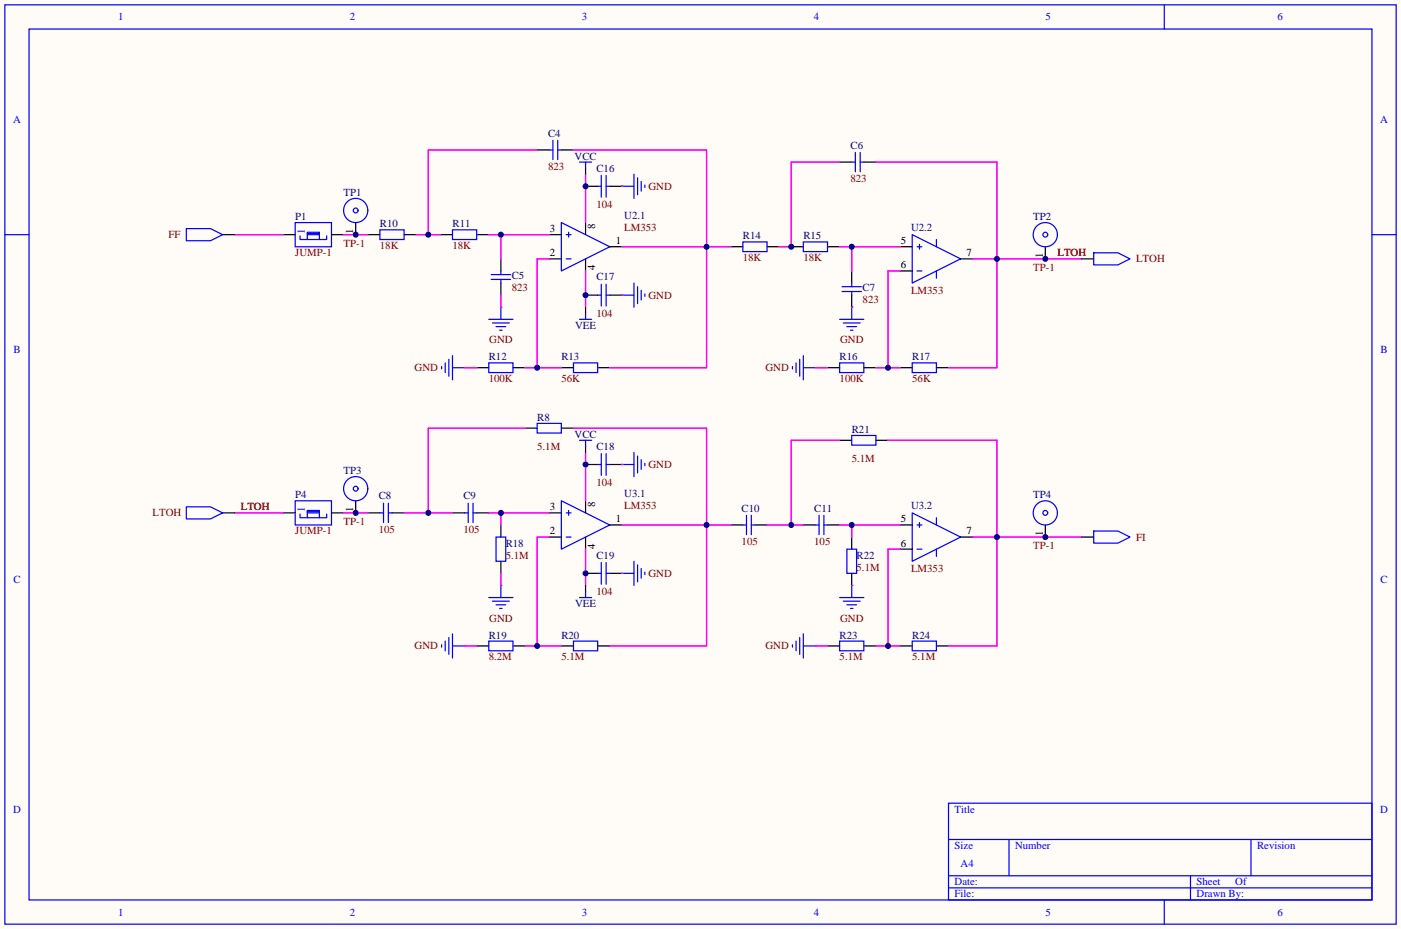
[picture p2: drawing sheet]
<svg xmlns="http://www.w3.org/2000/svg" width="294mm" height="195mm" viewBox="0 0 294 195" stroke-linecap="round" stroke-linejoin="round" font-family="sans-serif">
<path d="M0 0h294.1v195.1h-294.1z" fill="#fffcf7"/>
<g fill="none" stroke="#000" stroke-width=".25">
<path d="M112.8 31.5h2.5M117.9 31.5h2.5M122.9 35.3v1.3M122.9 39.1h2.6M128 39.1h2.6M130.6 39.1h.1M176.3 34h2.5M181.4 34h2.5M46.7 49.3h2.6M59.4 49.3h2.6M69.6 49.3h2.5M74.7 46.7v2.6"/>
<path d="M77.2 49.3h2.6M84.8 49.3h2.6M92.5 49.3h2.5M100.1 49.3h2.5M105.2 54.4v2.5M105.2 59.4v2.6M115.3 49.3h2.6M115.3 54.4h2.6M122.9 46.7v2.6M122.9 54.4v2.5M128 51.8h2.6M153.4 51.8h2.6"/>
<path d="M161 51.8h2.6M166.1 51.8h2.6M173.7 51.8h2.6M178.8 56.9v2.5M189 56.9h2.5M189 51.8h2.5M201.7 54.4h2.5M219.5 51.8v2.6M227.1 54.4h2.5M97.5 77.2h.1M100.1 77.2h2.5M105.2 64.5h.1"/>
<path d="M107.7 77.2h2.5M117.9 77.2h2.5M122.9 64.5v1.3M122.9 62h2.6M125.5 77.2h2.5M128 62h2.6M130.6 62h.1M171.2 77.2h.1M173.7 77.2h2.6M178.8 64.5h.1M178.8 62v2.5M181.4 77.2h2.5"/>
<path d="M189 77.2h2.5M196.6 77.2h2.5M110.2 89.9h2.6M117.9 89.9h2.5M122.9 93.7v1.3M122.9 97.5h2.6M128 97.5h2.6M130.6 97.5h.1M176.3 92.5h2.5M183.9 92.5h2.5M46.7 107.7h2.6M59.4 107.7h2.6"/>
<path d="M69.6 107.7h2.5M74.7 105.2v2.5M77.2 107.7h2.6M82.3 107.7h2.5M95 107.7h2.5M100.1 107.7h2.5M105.2 110.2v2.6M105.2 117.9v2.5M115.3 112.8h2.6M115.3 107.7h2.6M122.9 105.2v2.5M122.9 112.8v2.5"/>
<path d="M128 110.2h2.6M153.4 110.2h2.6M158.5 110.2h2.5M168.7 110.2h2.5M173.7 110.2h2.6M178.8 112.8v2.5M189 115.3h2.5M189 110.2h2.5M201.7 112.8h2.5M219.5 110.2v2.6M227.1 112.8h2.5M97.5 135.6h.1"/>
<path d="M100.1 135.6h2.5M105.2 122.9h.1M107.7 135.6h2.5M117.9 135.6h2.5M122.9 122.9v1.3M122.9 120.4h2.6M125.5 135.6h2.5M128 120.4h2.6M130.6 120.4h.1M171.2 135.6h.1M173.7 135.6h2.6M178.8 122.9h.1"/>
<path d="M178.8 120.4v2.5M181.4 135.6h2.5M189 135.6h2.5M196.6 135.6h2.5"/>
</g>
<g fill="none" stroke="#00f" stroke-width=".25">
<path d="M1 1h292.1v193.1h-292.1zM6.1 6.1h281.9v182.9h-281.9zM244.4 1v5.1M115.3 31.5h.8M116.1 29.5v4M117.1 29.5v4M117.1 31.5h.8M121.7 34h2.5M122.9 34v1.3M125.5 39.1h.7M126.2 36.8v4.6M127.3 39.1h.7"/>
<path d="M127.3 36.8v4.6M130.6 39.1h2.5M133.1 36.6v5.1M133.9 37.3v3.6M134.6 38.1v2M135.4 38.9v.5M178.8 34h.8M179.6 32v4.1M180.6 32v4.1M180.6 34h.8M1 49.3h5.1M39.1 48h5.1l2.5 1.3-2.5 1.2h-5.1z"/>
<path d="M62 46.7h7.6v5.1h-7.6zM63 49.5v.8h5.6v-.8M64.5 50.3v-1.5h2.6v1.5M64.5 49.3h2.6M64.5 49h2.6M79.8 48.3h5v2h-5zM95 48.3h5.1v2h-5.1zM103.1 58.7h4.1M103.1 57.7h4.1M105.2 56.9v.8M105.2 58.7v.7M117.9 46.7l10.1 5.1-10.1 5.1z"/>
<path d="M118.9 49.3h1M118.9 54.4h1M119.4 48.8v1M126.2 59.7v4.6M127.3 59.7v4.6M133.1 59.4v5.1M156 50.8h5v2h-5zM168.7 50.8h5v2h-5zM178.8 59.4v.8M191.5 49.3l10.2 5.1-10.2 5zM192.5 56.9h1M192.5 51.8h1"/>
<path d="M193 51.3v1M196.6 50.3v1.5M196.6 56.9v1.5M229.6 53.1h5.1l2.5 1.3-2.5 1.2h-5.1zM288 49.3h5.1M92.7 77v.5M93.5 76.2v2M94.2 75.4v3.6M95 77.2h2.5M95 74.7v5.1M102.6 76.2h5.1v2h-5.1zM102.6 67.1h5.1"/>
<path d="M103.4 67.8h3.5M104.1 68.6h2.1M104.9 69.3h.5M105.2 64.5v2.6M120.4 76.2h5.1v2h-5.1zM121.7 67.1h2.5M122.9 65.8v1.3M125.5 62h.7M127.3 62h.7M130.6 62h2.5M133.9 60.2v3.6M134.6 61v2"/>
<path d="M135.4 61.7v.5M166.4 77v.5M167.1 76.2v2M167.9 75.4v3.6M168.7 77.2h2.5M168.7 74.7v5.1M176.3 76.2h5.1v2h-5.1zM176.3 67.1h5.1M176.8 61.2h4M176.8 60.2h4M177 67.8h3.6M177.8 68.6h2"/>
<path d="M178.6 69.3h.5M178.8 61.2v.8M178.8 64.5v2.6M191.5 76.2h5.1v2h-5.1zM112.8 88.9h5.1v2h-5.1zM121.7 92.5h2.5M122.9 92.5v1.2M125.5 97.5h.7M126.2 95.3v4.5M127.3 95.3v4.5M127.3 97.5h.7M130.6 97.5h2.5"/>
<path d="M133.1 95v5.1M133.9 95.8v3.5M134.6 96.5v2.1M135.4 97.3v.5M178.8 91.4h5.1v2.1h-5.1zM39.1 106.4h5.1l2.5 1.3-2.5 1.3h-5.1zM62 105.2h7.6v5h-7.6zM63 108v.7h5.6v-.7M64.5 108.7v-1.5h2.6v1.5M64.5 107.7h2.6M64.5 107.4h2.6M79.8 107.7h.7"/>
<path d="M80.5 105.7v4M81.5 107.7h.8M81.5 105.7v4M97.5 107.7h.8M98.3 105.7v4M99.3 107.7h.8M99.3 105.7v4M104.1 112.8h2.1v5.1h-2.1zM117.9 105.2l10.1 5-10.1 5.1zM118.9 107.7h1M118.9 112.8h1M119.4 107.2v1"/>
<path d="M126.2 118.1v4.6M127.3 118.1v4.6M133.1 117.9v5M133.9 118.6v3.6M134.6 119.4v2M156 110.2h.7M156.7 108.2v4.1M157.7 110.2h.8M157.7 108.2v4.1M171.2 110.2h.8M172 108.2v4.1M173 110.2h.7"/>
<path d="M173 108.2v4.1M177.8 115.3h2v5.1h-2zM191.5 107.7l10.2 5.1-10.2 5.1zM192.5 115.3h1M192.5 110.2h1M193 109.7v1M196.6 108.7v1.5M196.6 115.3v1.5M229.6 111.5h5.1l2.5 1.3-2.5 1.2h-5.1zM92.7 135.4v.5M93.5 134.6v2.1M94.2 133.9v3.5"/>
<path d="M95 133.1v5.1M95 135.6h2.5M102.6 134.6h5.1v2.1h-5.1zM102.6 125.5h5.1M103.4 126.2h3.5M104.1 127h2.1M104.9 127.8h.5M105.2 122.9v2.6M120.4 134.6h5.1v2.1h-5.1zM121.7 125.5h2.5M122.9 124.2v1.3M125.5 120.4h.7"/>
<path d="M127.3 120.4h.7M130.6 120.4h2.5M135.4 120.1v.6M166.4 135.4v.5M167.1 134.6v2.1M167.9 133.9v3.5M168.7 133.1v5.1M168.7 135.6h2.5M176.3 134.6h5.1v2.1h-5.1zM176.3 125.5h5.1M177 126.2h3.6M177.8 127h2"/>
<path d="M178.6 127.8h.5M178.8 122.9v2.6M191.5 134.6h5.1v2.1h-5.1zM199.1 168.7h88.9v20.3h-88.9zM199.1 176.3h88.9M211.8 176.3v7.6M262.6 176.3v7.6M199.1 186.4h88.9M199.1 183.9h88.9M244.4 189v5.1M249.9 183.9v5.1"/>
<circle cx="74.7" cy="44.2" r="2.54"/>
<circle cx="74.7" cy="44.2" r=".51"/>
<circle cx="219.5" cy="49.3" r="2.54"/>
<circle cx="219.5" cy="49.3" r=".51"/>
<circle cx="74.7" cy="102.6" r="2.54"/>
<circle cx="74.7" cy="102.6" r=".51"/>
<circle cx="219.5" cy="107.7" r="2.54"/>
<circle cx="219.5" cy="107.7" r=".51"/>
</g>
<g fill="none" stroke="#f0f" stroke-width=".25">
<path d="M112.8 31.5h-22.9v17.8M120.4 31.5h27.9v45.7h-20.3M122.9 36.6v10.1M130.6 39.1h.1M176.3 34h-10.2v17.8h-2.5M183.9 34h25.4v43.2h-10.2M49.3 49.3h10.1M72.1 49.3h5.1M87.4 49.3h5.1M102.6 49.3h12.7M105.2 49.3v5.1M115.3 54.4h-2.5v22.8"/>
<path d="M122.9 56.9v7.6M130.6 51.8h22.8M176.3 51.8h12.7M178.8 51.8v5.1M189 56.9h-2.6v20.3M204.2 54.4h22.9M97.5 77.2h2.6M105.2 62v2.5M110.2 77.2h7.7M130.6 62h.1M171.2 77.2h2.5M178.8 64.5h.1"/>
<path d="M183.9 77.2h5.1M110.2 89.9h-20.3v17.8M120.4 89.9h27.9v45.7h-20.3M122.9 95v10.2M130.6 97.5h.1M176.3 92.5h-10.2v17.7M186.4 92.5h22.9v43.1h-10.2M49.3 107.7h10.1M72.1 107.7h5.1M84.8 107.7h10.2M102.6 107.7h12.7M105.2 107.7v2.5"/>
<path d="M115.3 112.8h-2.5v22.8M122.9 115.3v7.6M130.6 110.2h22.8M161 110.2h7.7M176.3 110.2h12.7M178.8 110.2v2.6M189 115.3h-2.6v20.3M204.2 112.8h22.9M97.5 135.6h2.6M105.2 120.4v2.5M110.2 135.6h7.7M130.6 120.4h.1"/>
<path d="M171.2 135.6h2.5M178.8 122.9h.1M183.9 135.6h5.1"/>
</g>
<g fill="#000080">
<circle cx="89.9" cy="49.3" r=".63"/>
<circle cx="105.2" cy="49.3" r=".63"/>
<circle cx="112.8" cy="77.2" r=".63"/>
<circle cx="148.3" cy="51.8" r=".63"/>
<circle cx="178.8" cy="51.8" r=".63"/>
<circle cx="186.4" cy="77.2" r=".63"/>
<circle cx="209.3" cy="54.4" r=".63"/>
<circle cx="219.5" cy="54.4" r=".63"/>
<circle cx="105.2" cy="107.7" r=".63"/>
<circle cx="112.8" cy="135.6" r=".63"/>
<circle cx="89.9" cy="107.7" r=".63"/>
<circle cx="148.3" cy="110.2" r=".63"/>
<circle cx="178.8" cy="110.2" r=".63"/>
<circle cx="186.4" cy="135.6" r=".63"/>
<circle cx="166.1" cy="110.2" r=".63"/>
<circle cx="74.7" cy="107.7" r=".63"/>
<circle cx="74.7" cy="49.3" r=".63"/>
<circle cx="166.1" cy="51.8" r=".63"/>
<circle cx="209.3" cy="112.8" r=".63"/>
<circle cx="219.5" cy="112.8" r=".63"/>
<circle cx="122.9" cy="39.1" r=".63"/>
<circle cx="122.9" cy="62" r=".63"/>
<circle cx="122.9" cy="97.5" r=".63"/>
<circle cx="122.9" cy="120.4" r=".63"/>
</g>
<g font-size="2.3" fill="#00f">
<text x="24.8" y="4.3">1</text>
<text x="73.5" y="4.3">2</text>
<text x="122.2" y="4.3">3</text>
<text x="170.8" y="4.3">4</text>
<text x="219.5" y="4.3">5</text>
<text x="268.2" y="4.3">6</text>
<text x="2.7" y="25.9">A</text>
<text x="289.8" y="25.9">A</text>
<text x="64" y="49.1" transform="rotate(-90 64 49.1)">1</text>
<text x="2.8" y="74.1">B</text>
<text x="289.8" y="74.1">B</text>
<text x="64" y="107.6" transform="rotate(-90 64 107.6)">1</text>
<text x="2.8" y="122.4">C</text>
<text x="289.8" y="122.4">C</text>
<text x="2.7" y="170.7">D</text>
<text x="200.4" y="170.7">Title</text>
<text x="289.8" y="170.7">D</text>
<text x="200.4" y="178.3">Size</text>
<text x="213.1" y="178.3">Number</text>
<text x="263.9" y="178.3">Revision</text>
<text x="200.4" y="185.9">Date:</text>
<text x="201.7" y="182.1">A4</text>
<text x="251.2" y="185.9">Sheet</text>
<text x="259.3" y="185.9">Of</text>
<text x="200.4" y="188.4">File:</text>
<text x="251.2" y="188.4">Drawn By:</text>
<text x="24.8" y="192.2">1</text>
<text x="73.5" y="192.2">2</text>
<text x="122.2" y="192.2">3</text>
<text x="170.8" y="192.2">4</text>
<text x="219.5" y="192.2">5</text>
<text x="268.2" y="192.2">6</text>
</g>
<g font-size="2.3" fill="#000080">
<text x="115.1" y="28.7">C4</text>
<text x="120.6" y="33.5">VCC</text>
<text x="178.6" y="31.2">C6</text>
<text x="72.1" y="41.1">TP1</text>
<text x="125.2" y="36">C16</text>
<text x="62" y="46.2">P1</text>
<text x="79.8" y="47.7">R10</text>
<text x="95" y="47.7">R11</text>
<text x="131.1" y="45.9">U2.1</text>
<text x="216.9" y="46.2">TP2</text>
<text x="156" y="50.3">R14</text>
<text x="168.7" y="50.3">R15</text>
<text x="191.3" y="48.5">U2.2</text>
<text x="107.4" y="58.6">C5</text>
<text x="125.2" y="58.9">C17</text>
<text x="181.1" y="61.2">C7</text>
<text x="120.7" y="69.1">VEE</text>
<text x="102.6" y="75.7">R12</text>
<text x="117.9" y="75.7">R13</text>
<text x="176.3" y="75.7">R16</text>
<text x="191.5" y="75.7">R17</text>
<text x="112.8" y="88.4">R8</text>
<text x="120.6" y="91.9">VCC</text>
<text x="125.2" y="94.5">C18</text>
<text x="178.8" y="90.9">R21</text>
<text x="72.1" y="99.5">TP3</text>
<text x="62" y="104.6">P4</text>
<text x="79.5" y="104.9">C8</text>
<text x="97.3" y="104.9">C9</text>
<text x="131.1" y="104.4">U3.1</text>
<text x="155.7" y="107.4">C10</text>
<text x="170.9" y="107.4">C11</text>
<text x="191.3" y="106.9">U3.2</text>
<text x="216.9" y="104.6">TP4</text>
<text x="106.2" y="114.8">R18</text>
<text x="125.2" y="117.3">C19</text>
<text x="179.8" y="117.3">R22</text>
<text x="120.7" y="127.5">VEE</text>
<text x="102.6" y="134.1">R19</text>
<text x="117.9" y="134.1">R20</text>
<text x="176.3" y="134.1">R23</text>
<text x="191.5" y="134.1">R24</text>
</g>
<g font-size="2.3" fill="#800000">
<text x="115.1" y="35.8">823</text>
<text x="136.1" y="39.8">GND</text>
<text x="178.6" y="38.3">823</text>
<text x="125.2" y="43.7">104</text>
<text x="35.4" y="50">FF</text>
<text x="62" y="53.8">JUMP-1</text>
<text x="72.1" y="51.8">TP-1</text>
<text x="79.8" y="52.3">18K</text>
<text x="95" y="52.3">18K</text>
<text x="131.1" y="48.5">LM353</text>
<text x="222" y="53.8">LTOH</text>
<text x="156" y="54.8">18K</text>
<text x="168.7" y="54.8">18K</text>
<text x="216.9" y="56.9">TP-1</text>
<text x="238.5" y="55.1">LTOH</text>
<text x="107.4" y="61.2">823</text>
<text x="136.1" y="62.7">GND</text>
<text x="181.1" y="63.7">823</text>
<text x="191.3" y="61.7">LM353</text>
<text x="125.2" y="66.5">104</text>
<text x="87" y="77.9">GND</text>
<text x="102.7" y="72.1">GND</text>
<text x="160.7" y="77.9">GND</text>
<text x="176.4" y="72.1">GND</text>
<text x="102.6" y="80.2">100K</text>
<text x="117.9" y="80.2">56K</text>
<text x="176.3" y="80.2">100K</text>
<text x="191.5" y="80.2">56K</text>
<text x="112.8" y="94.5">5.1M</text>
<text x="136.1" y="98.3">GND</text>
<text x="178.8" y="97">5.1M</text>
<text x="50.5" y="107.2">LTOH</text>
<text x="125.2" y="102.1">104</text>
<text x="131.1" y="106.9">LM353</text>
<text x="32" y="108.4">LTOH</text>
<text x="62" y="112.2">JUMP-1</text>
<text x="72.1" y="110.2">TP-1</text>
<text x="79.5" y="112">105</text>
<text x="97.3" y="112">105</text>
<text x="238.5" y="113.5">FI</text>
<text x="106.2" y="117.3">5.1M</text>
<text x="155.7" y="114.5">105</text>
<text x="170.9" y="114.5">105</text>
<text x="179.8" y="119.9">5.1M</text>
<text x="216.9" y="115.3">TP-1</text>
<text x="125.2" y="124.9">104</text>
<text x="136.1" y="121.1">GND</text>
<text x="191.3" y="120.1">LM353</text>
<text x="102.7" y="130.5">GND</text>
<text x="176.4" y="130.5">GND</text>
<text x="87" y="136.4">GND</text>
<text x="160.7" y="136.4">GND</text>
<text x="102.6" y="138.6">8.2M</text>
<text x="117.9" y="138.6">5.1M</text>
<text x="176.3" y="138.6">5.1M</text>
<text x="191.5" y="138.6">5.1M</text>
</g>
<g font-size="2.3">
<text x="74.1" y="49.1" transform="rotate(-90 74.1 49.1)">1</text>
<text x="115.5" y="53.8">2</text>
<text x="115.5" y="48.7">3</text>
<text x="124.9" y="48" transform="rotate(-90 124.9 48)">8</text>
<text x="129.3" y="51.3">1</text>
<text x="189.1" y="51.3">5</text>
<text x="202.9" y="53.8">7</text>
<text x="124.9" y="56.8" transform="rotate(-90 124.9 56.8)">4</text>
<text x="189.1" y="56.4">6</text>
<text x="218.9" y="54.2" transform="rotate(-90 218.9 54.2)">1</text>
<text x="74.1" y="107.6" transform="rotate(-90 74.1 107.6)">1</text>
<text x="115.5" y="107.2">3</text>
<text x="124.9" y="106.4" transform="rotate(-90 124.9 106.4)">8</text>
<text x="115.5" y="112.2">2</text>
<text x="129.3" y="109.7">1</text>
<text x="189.1" y="109.7">5</text>
<text x="202.9" y="112.2">7</text>
<text x="218.9" y="112.6" transform="rotate(-90 218.9 112.6)">1</text>
<text x="124.9" y="115.2" transform="rotate(-90 124.9 115.2)">4</text>
<text x="189.1" y="114.8">6</text>
</g>
</svg>
